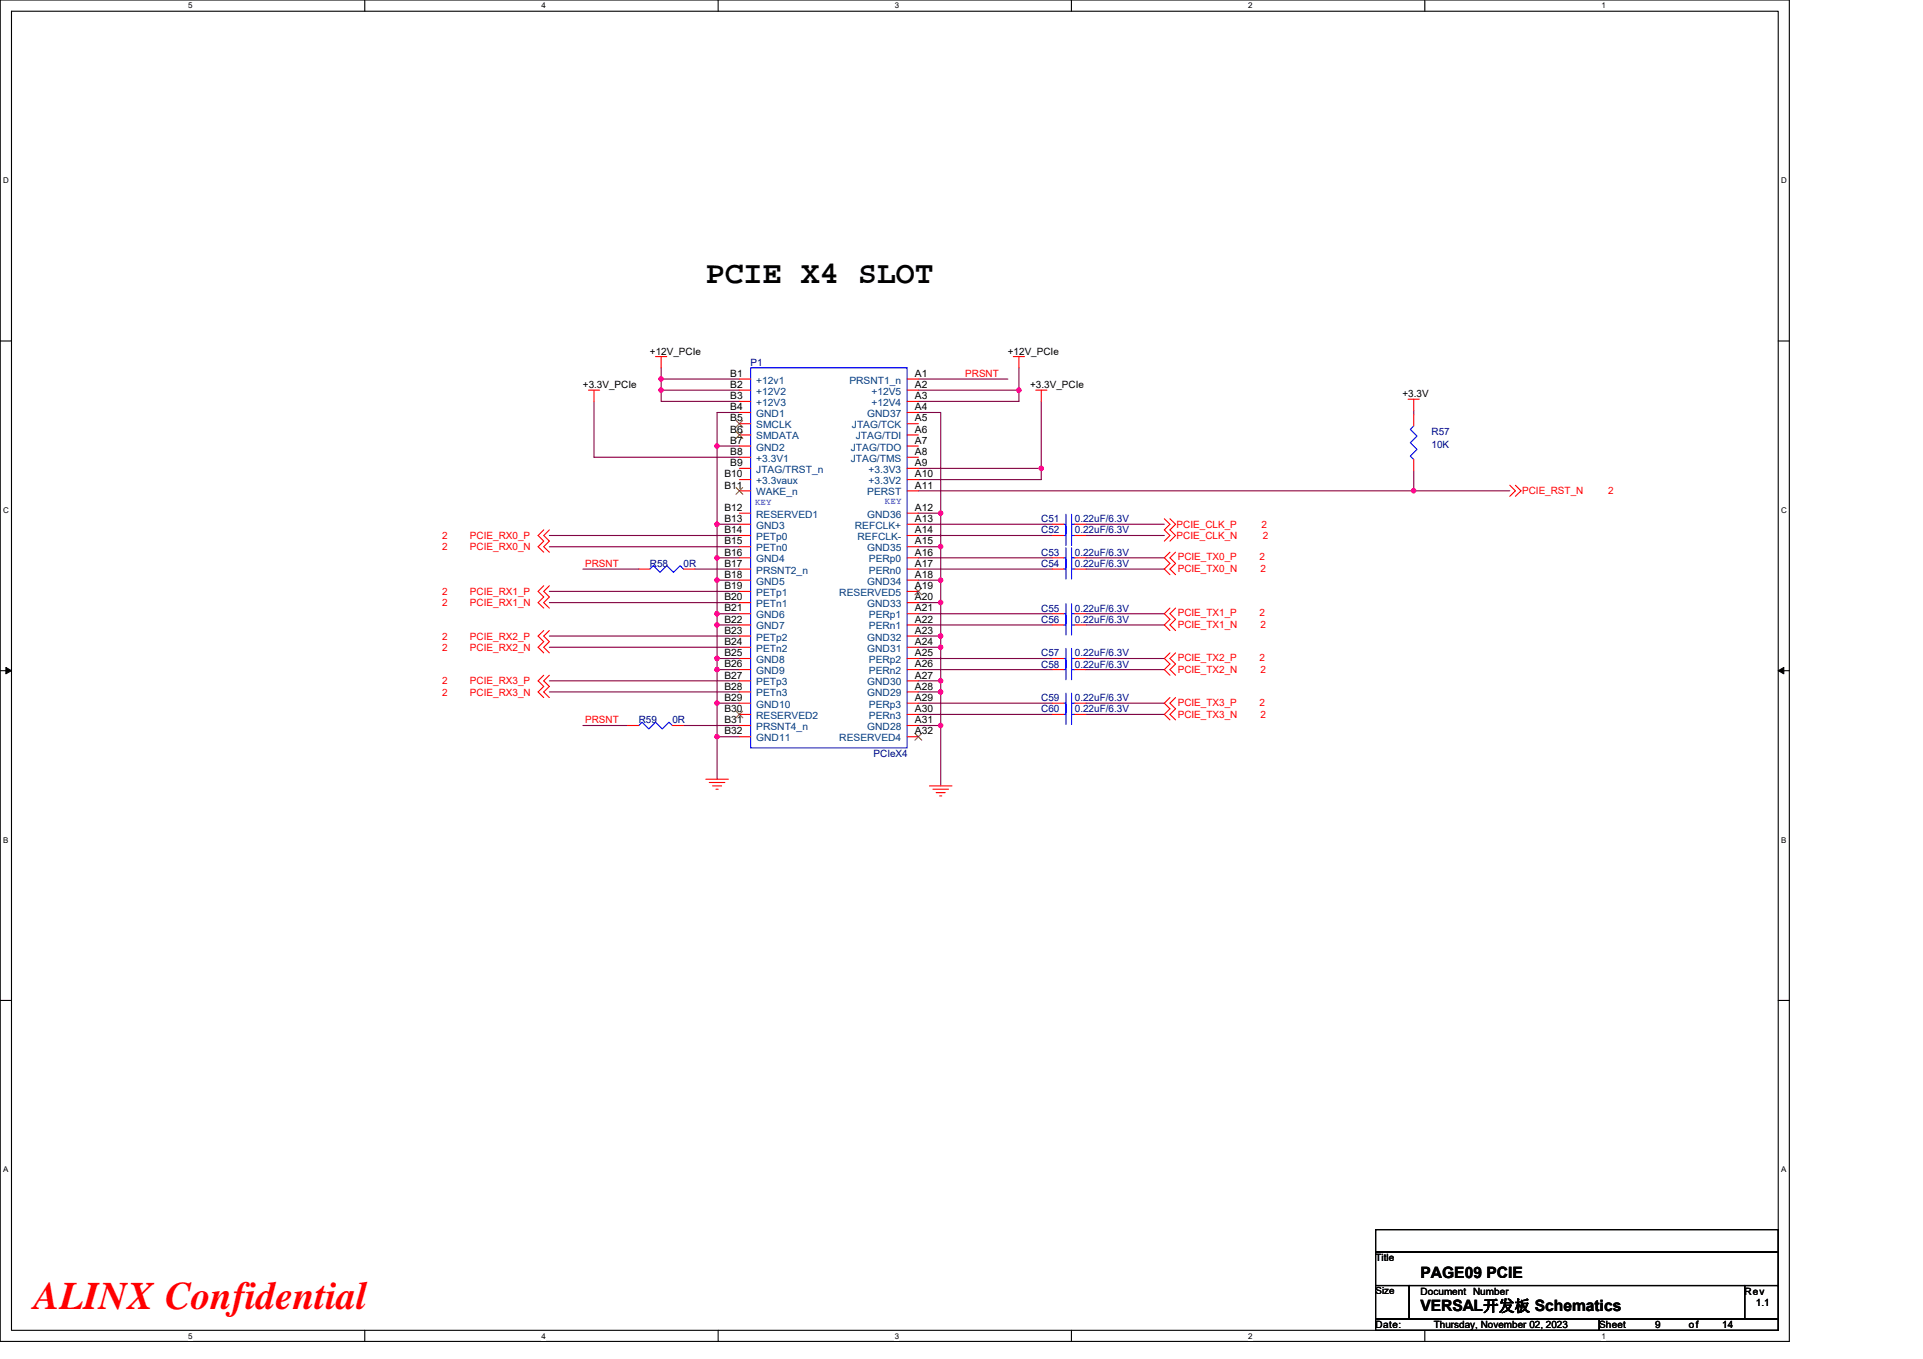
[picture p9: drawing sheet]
<svg xmlns="http://www.w3.org/2000/svg" width="297mm" height="210mm" viewBox="0 0 297 210" stroke-linecap="round" stroke-linejoin="round" font-family="sans-serif">
<path d="M0 0h276.4v207.3h-276.4zM1.8 1.7h272.9v203.8h-272.9z" fill="none" stroke="#000" stroke-width=".17"/>
<g fill="#fff">
<path d="M29.1 .2h.6v1.4h-.6z"/>
<path d="M29.1 205.7h.6v1.4h-.6z"/>
</g>
<path d="M56.3 0v1.7M56.3 205.5v1.8" fill="none" stroke="#000" stroke-width=".17"/>
<g fill="#fff">
<path d="M83.6 .2h.7v1.4h-.7z"/>
<path d="M83.6 205.7h.7v1.4h-.7z"/>
</g>
<path d="M110.9 0v1.7M110.9 205.5v1.8" fill="none" stroke="#000" stroke-width=".17"/>
<g fill="#fff">
<path d="M138.2 .2h.7v1.4h-.7z"/>
<path d="M138.2 205.7h.7v1.4h-.7z"/>
</g>
<path d="M165.5 0v1.7M165.5 205.5v1.8" fill="none" stroke="#000" stroke-width=".17"/>
<g fill="#fff">
<path d="M192.8 .2h.6v1.4h-.6z"/>
<path d="M192.8 205.7h.6v1.4h-.6z"/>
</g>
<path d="M220.1 0v1.7M220.1 205.5v1.8" fill="none" stroke="#000" stroke-width=".17"/>
<g fill="#fff">
<path d="M247.4 .2h.6v1.4h-.6z"/>
<path d="M247.4 205.7h.6v1.4h-.6z"/>
<path d="M.5 27.2h.8v1.4h-.8z"/>
<path d="M275.1 27.2h.9v1.4h-.9z"/>
<path d="M.5 78.1h.8v1.4h-.8z"/>
<path d="M275.1 78.1h.9v1.4h-.9z"/>
</g>
<path d="M0 52.7h1.8M274.7 52.7h1.7" fill="none" stroke="#000" stroke-width=".17"/>
<g fill="#fff">
<path d="M.5 129.1h.8v1.4h-.8z"/>
<path d="M275.1 129.1h.8v1.4h-.8z"/>
</g>
<path d="M0 103.6h1.8M274.7 103.6h1.7" fill="none" stroke="#000" stroke-width=".17"/>
<path d="M.9 103.1l.9 .5-.9 .5zM274.7 103.6l.8-.5v1z" fill="#000" stroke="#000" stroke-width=".15"/>
<g fill="#fff">
<path d="M.5 180h.8v1.4h-.8z"/>
<path d="M275.1 180h.8v1.4h-.8z"/>
</g>
<path d="M0 154.6h1.8M274.7 154.6h1.7M212.5 190h62.2v3.5h-62.2zM212.5 193.5h62.2v5.1h-62.2zM212.5 198.6h5.2v5.2h-5.2zM217.7 198.6h51.8v5.2h-51.8zM269.5 198.6h5.2v5.2h-5.2zM212.5 203.8h34.5v1.7h-34.5zM247 203.8h27.7v1.7h-27.7z" fill="none" stroke="#000" stroke-width=".17"/>
<g fill="none" stroke="#800040" stroke-width=".17">
<path d="M102.1 56.8v1.8M102.1 58.6v1.7M102.1 58.6h12.1M141.9 58.6h13.8M157.4 56.8v3.5M91.8 62v8.7h22.4M102.1 60.3h12.1M102.1 60.3v1.7h12.1M110.8 68.9h3.4M110.8 68.9v12.1M114.2 63.7h-3.4v5.2M141.9 79.3h3.4"/>
<path d="M141.9 63.7h3.4v15.6M141.9 75.8h76.5M141.9 60.3h15.5M141.9 72.4h18.9M145.3 79.3v5.2M157.4 60.3v1.7h-15.5M160.8 72.4v1.7h-18.9M160.8 62v10.4M218.4 75.8h14.8M218.4 72.7v3.1M218.4 63.4v.7M84.9 91.4h29.3"/>
<path d="M84.9 93.1h29.3M84.9 98.3h29.3M84.9 82.7h29.3M84.9 84.5h29.3M90 87.9h8.7M107.3 87.9h6.9M110.8 81h3.4M110.8 86.2h3.4M110.8 89.6h3.4M110.8 94.8h3.4M110.8 96.6h3.4M110.8 81v5.2"/>
<path d="M110.8 86.2v3.4M110.8 89.6v5.2M110.8 94.8v1.8M110.8 96.6v5.1M141.9 84.5h3.4M141.9 89.6h3.4M141.9 93.1h3.4M141.9 98.3h3.4M141.9 87.9h20.7M141.9 86.2h20.7M141.9 96.6h20.7M141.9 94.8h20.7"/>
<path d="M141.9 82.7h20.7M141.9 81h20.7M145.3 84.5v5.1M145.3 89.6v3.5M145.3 93.1v5.2M145.3 98.3v1.7M167.8 81h12M167.8 82.7h12M167.8 87.9h12M167.8 86.2h12M167.8 94.8h12M167.8 96.6h12"/>
<path d="M84.9 100h29.3M84.9 105.2h29.3M84.9 106.9h29.3M90 112.1h6.9M105.6 112.1h8.6M110.8 101.7h3.4M110.8 103.5h3.4M110.8 108.6h3.4M110.8 113.8h3.4M110.8 113.8v6.6M110.8 101.7v1.8M110.8 103.5v5.1"/>
<path d="M110.8 108.6v5.2M141.9 100h3.4M141.9 105.2h3.4M141.9 106.9h3.4M141.9 112.1h3.4M141.9 103.5h20.7M141.9 101.7h20.7M141.9 110.4h20.7M141.9 108.6h20.7M145.3 100v5.2M145.3 105.2v1.7M145.3 106.9v5.2"/>
<path d="M145.3 112.1v9.3M167.8 103.5h12M167.8 101.7h12M167.8 110.4h12M167.8 108.6h12"/>
</g>
<g fill="#f0f" stroke="#f0f" stroke-width=".17">
<circle cx="145.3" cy="84.5" r=".34"/>
<circle cx="145.3" cy="79.3" r=".33"/>
<circle cx="145.3" cy="89.6" r=".34"/>
<circle cx="145.3" cy="93.1" r=".34"/>
<circle cx="145.3" cy="98.3" r=".34"/>
<circle cx="145.3" cy="100" r=".33"/>
<circle cx="145.3" cy="106.9" r=".34"/>
<circle cx="145.3" cy="105.2" r=".33"/>
<circle cx="145.3" cy="112.1" r=".34"/>
<circle cx="102.1" cy="58.5" r=".34"/>
<circle cx="102.1" cy="60.3" r=".34"/>
<circle cx="110.7" cy="113.8" r=".33"/>
<circle cx="157.4" cy="60.3" r=".34"/>
<circle cx="110.7" cy="81" r=".34"/>
<circle cx="110.7" cy="68.9" r=".34"/>
<circle cx="110.7" cy="86.2" r=".34"/>
<circle cx="110.7" cy="89.6" r=".34"/>
<circle cx="110.7" cy="94.8" r=".34"/>
<circle cx="110.7" cy="101.7" r=".34"/>
<circle cx="110.7" cy="96.6" r=".33"/>
<circle cx="110.7" cy="108.6" r=".33"/>
<circle cx="110.7" cy="103.5" r=".34"/>
<circle cx="160.8" cy="72.4" r=".34"/>
<circle cx="218.4" cy="75.8" r=".34"/>
</g>
<g fill="none" stroke="#f00" stroke-width=".17">
<path d="M101.3 55.1h1.7M102.1 55.1v1.7M114.2 58.6h1.7M140.1 58.6h1.8M156.5 55.1h1.8M157.4 55.1v1.7M90.9 60.3h1.7M91.8 60.3v1.7M114.2 60.3h1.7M114.2 62h1.7M114.2 63.7h1.7M114.2 65.5h1.7"/>
<path d="M114.2 67.2h1.7M114.2 68.9h1.7M114.2 70.7h1.7M114.2 72.4h1.7M114.2 74.1h1.7M114.2 75.8h1.7M114.2 79.3h1.7M140.1 60.3h1.8M140.1 62h1.8M140.1 63.7h1.8M140.1 65.5h1.8M140.1 67.2h1.8"/>
<path d="M140.1 68.9h1.8M140.1 70.7h1.8M140.1 72.4h1.8M140.1 74.1h1.8M140.1 75.8h1.8M140.1 79.3h1.8M160 60.3h1.7M160.8 60.3v1.7M217.5 61.7h1.7M218.4 61.7v1.7M218.4 71v1.7M218.4 64.1v1.7"/>
<path d="M233.2 75l.9 .8-.9 .9M234.1 75l.8 .8-.8 .9M84 81.9l-.9 .8 .9 .9-.9 .9 .9 .8M84 90.5l-.9 .9 .9 .8-.9 .9 .9 .9M84 97.4l-.9 .9 .9 .8-.9 .9 .9 .9M84.9 81.9l-.9 .8 .9 .9-.9 .9 .9 .8M84.9 90.5l-.9 .9 .9 .8-.9 .9 .9 .9M84.9 97.4l-.9 .9 .9 .8-.9 .9 .9 .9M98.7 87.9h1.7M105.6 87.9h1.7M114.2 81h1.7M114.2 82.7h1.7"/>
<path d="M114.2 84.5h1.7M114.2 86.2h1.7M114.2 87.9h1.7M114.2 89.6h1.7M114.2 91.4h1.7M114.2 93.1h1.7M114.2 94.8h1.7M114.2 96.6h1.7M114.2 98.3h1.7M140.1 81h1.8M140.1 82.7h1.8M140.1 84.5h1.8"/>
<path d="M140.1 86.2h1.8M140.1 87.9h1.8M140.1 89.6h1.8M140.1 91.4h1.8M140.1 93.1h1.8M140.1 94.8h1.8M140.1 96.6h1.8M140.1 98.3h1.8M162.6 87.9h1.7M162.6 81h1.7M162.6 82.7h1.7M162.6 96.6h1.7"/>
<path d="M162.6 94.8h1.7M162.6 86.2h1.7M166 87.9h1.8M166 81h1.8M166 82.7h1.8M166 96.6h1.8M166 94.8h1.8M166 86.2h1.8M179.8 80.2l.9 .8-.9 .9 .9 .8-.9 .9M180.7 80.2l.9 .8-.9 .9 .9 .8-.9 .9M180.7 85.3l-.9 .9 .9 .9-.9 .8 .9 .9M180.7 94l-.9 .8 .9 .9-.9 .9 .9 .8"/>
<path d="M181.6 85.3l-.9 .9 .9 .9-.9 .8 .9 .9M181.6 94l-.9 .8 .9 .9-.9 .9 .9 .8M84 104.3l-.9 .9 .9 .9-.9 .8 .9 .9M84.9 104.3l-.9 .9 .9 .9-.9 .8 .9 .9M96.9 112.1h1.8M103.9 112.1h1.7M114.2 100h1.7M114.2 101.7h1.7M114.2 103.5h1.7M114.2 105.2h1.7M114.2 106.9h1.7M114.2 108.6h1.7"/>
<path d="M114.2 110.4h1.7M114.2 112.1h1.7M114.2 113.8h1.7M140.1 100h1.8M140.1 101.7h1.8M140.1 103.5h1.8M140.1 105.2h1.8M140.1 106.9h1.8M140.1 108.6h1.8M140.1 110.4h1.8M140.1 112.1h1.8M140.1 113.8h1.8"/>
<path d="M162.6 108.6h1.7M162.6 103.5h1.7M162.6 101.7h1.7M162.6 110.4h1.7M166 108.6h1.8M166 103.5h1.8M166 101.7h1.8M166 110.4h1.8M180.7 100.9l-.9 .8 .9 .9-.9 .9 .9 .8M180.7 107.8l-.9 .8 .9 .9-.9 .9 .9 .8M181.6 100.9l-.9 .8 .9 .9-.9 .9 .9 .8M181.6 107.8l-.9 .8 .9 .9-.9 .9 .9 .8"/>
<path d="M109 120.4h3.5M109.6 120.9h2.4M110.1 121.4h1.4M110.6 121.9h.3M143.6 121.4h3.4M144.1 121.9h2.4M144.6 122.5h1.4M145.1 123h.4"/>
</g>
<g fill="none" stroke="#00f" stroke-width=".17">
<path d="M115.9 56.8h24.2v58.7h-24.2zM164.7 79.5v3.1M165.5 79.5v3.1M218.4 65.8l-.6 .5 1.1 1.1-1.1 1 1.1 1-1.1 1.1 .6 .5M100.4 87.9l.5-.5 1.1 1 1-1 1 1 1.1-1 .5 .5M164.3 87.9h.4M164.3 81h.4M164.3 82.7h.4M164.3 96.6h.4M164.3 94.8h.4M164.3 86.2h.4M164.7 86.4v3.1"/>
<path d="M164.7 81.2v3.1M164.7 95v3.1M164.7 93.3v3.1M164.7 84.6v3.2M165.5 86.4v3.1M165.5 81.2v3.1M165.5 95v3.1M165.5 93.3v3.1M165.5 84.6v3.2M165.5 87.9h.5M165.5 81h.5M165.5 82.7h.5"/>
<path d="M165.5 96.6h.5M165.5 94.8h.5M165.5 86.2h.5M98.7 112.1l.5-.5 1 1 1.1-1 1 1 1-1 .6 .5M164.3 108.6h.4M164.3 103.5h.4M164.3 101.7h.4M164.3 110.4h.4M164.7 107.1v3.1M164.7 101.9v3.1M164.7 100.2v3.1M164.7 108.8v3.1"/>
<path d="M165.5 107.1v3.1M165.5 101.9v3.1M165.5 100.2v3.1M165.5 108.8v3.1M165.5 108.6h.5M165.5 103.5h.5M165.5 101.7h.5M165.5 110.4h.5"/>
</g>
<path d="M113.7 65l1 1M113.7 66.7l1 1M113.7 75.3l1 1.1M114.7 65l-1 1M114.7 66.7l-1 1M114.7 75.3l-1 1.1M141.3 90.9l1.1 1M142.4 90.9l-1.1 1M113.7 109.9l1 1M114.7 109.9l-1 1M141.3 113.3l1.1 1.1M142.4 113.3l-1.1 1.1" fill="none" stroke="#804000" stroke-width=".15"/>
<text font-size="6" fill="#f00" x="5.2" y="202.3">ALINX Confidential</text>
<text font-size="4.9" x="109" y="43.7">PCIE X4 SLOT</text>
<g font-size="2.4">
<text x="219.4" y="197.4">PAGE09 PCIE</text>
<text x="219.4" y="202.6">VERSAL开发板 Schematics</text>
</g>
<g font-size="1.5">
<text x="90" y="60">+3.3V_PCIe</text>
<text x="100.4" y="54.8">+12V_PCIe</text>
<text x="112.8" y="58.2">B1</text>
<text x="112.8" y="59.9">B2</text>
<text x="141.3" y="59.9">A2</text>
<text x="141.3" y="58.2">A1</text>
<text x="155.7" y="54.8">+12V_PCIe</text>
<text x="159.1" y="60">+3.3V_PCIe</text>
<text x="112.8" y="61.7">B3</text>
<text x="112.8" y="63.4">B4</text>
<text x="112.8" y="65.1">B5</text>
<text x="141.3" y="61.7">A3</text>
<text x="141.3" y="63.4">A4</text>
<text x="141.3" y="65.1">A5</text>
<text x="216.6" y="61.3">+3.3V</text>
<text x="112.8" y="66.8">B6</text>
<text x="112.8" y="68.6">B7</text>
<text x="112.8" y="70.3">B8</text>
<text x="141.3" y="68.6">A7</text>
<text x="141.3" y="70.3">A8</text>
<text x="141.3" y="66.8">A6</text>
<text x="111.9" y="73.7">B10</text>
<text x="111.9" y="75.5">B11</text>
<text x="112.8" y="72">B9</text>
<text x="141.3" y="72">A9</text>
<text x="141.3" y="73.7">A10</text>
<text x="141.3" y="75.5">A11</text>
<text x="111.9" y="78.9">B12</text>
<text x="111.9" y="80.6">B13</text>
<text x="111.9" y="82.4">B14</text>
<text x="141.3" y="78.9">A12</text>
<text x="141.3" y="80.6">A13</text>
<text x="141.3" y="82.4">A14</text>
<text x="111.9" y="84.1">B15</text>
<text x="111.9" y="85.8">B16</text>
<text x="111.9" y="87.6">B17</text>
<text x="111.9" y="89.3">B18</text>
<text x="141.3" y="84.1">A15</text>
<text x="141.3" y="89.3">A18</text>
<text x="141.3" y="85.8">A16</text>
<text x="141.3" y="87.6">A17</text>
<text x="111.9" y="91">B19</text>
<text x="111.9" y="92.8">B20</text>
<text x="111.9" y="94.5">B21</text>
<text x="141.3" y="92.8">A20</text>
<text x="141.3" y="91">A19</text>
<text x="141.3" y="94.5">A21</text>
<text x="111.9" y="96.2">B22</text>
<text x="111.9" y="97.9">B23</text>
<text x="111.9" y="99.7">B24</text>
<text x="111.9" y="101.4">B25</text>
<text x="141.3" y="97.9">A23</text>
<text x="141.3" y="99.7">A24</text>
<text x="141.3" y="96.2">A22</text>
<text x="141.3" y="101.4">A25</text>
<text x="111.9" y="103.1">B26</text>
<text x="111.9" y="104.8">B27</text>
<text x="111.9" y="106.6">B28</text>
<text x="141.3" y="104.8">A27</text>
<text x="141.3" y="106.6">A28</text>
<text x="141.3" y="103.1">A26</text>
<text x="111.9" y="108.3">B29</text>
<text x="111.9" y="110">B30</text>
<text x="111.9" y="111.7">B31</text>
<text x="111.9" y="113.5">B32</text>
<text x="141.3" y="111.7">A31</text>
<text x="141.3" y="113.5">A32</text>
<text x="141.3" y="108.3">A29</text>
<text x="141.3" y="110">A30</text>
<text x="212.5" y="194.9">Title</text>
<text x="212.5" y="200">Size</text>
<text x="219.4" y="200">Document Number</text>
<text x="269.5" y="200">Rev</text>
<text x="271.2" y="201.8">1.1</text>
<text x="212.5" y="205.2">Date:</text>
<text x="221.5" y="205.2">Thursday, November 02, 2023</text>
<text x="247" y="205.2">Sheet</text>
<text x="255.7" y="205.2">9</text>
<text x="260.9" y="205.2">of</text>
<text x="266" y="205.2">14</text>
</g>
<g font-size="1.5" fill="#000080">
<text x="115.9" y="56.5">P1</text>
<text x="221.1" y="67.2">R57</text>
<text x="221.1" y="69.3">10K</text>
<text x="160.8" y="80.7">C51</text>
<text x="160.8" y="82.4">C52</text>
<text x="166" y="80.7">0.22uF/6.3V</text>
<text x="166" y="82.4">0.22uF/6.3V</text>
<text x="100.4" y="87.6">R58</text>
<text x="105.6" y="87.6">0R</text>
<text x="160.8" y="87.6">C54</text>
<text x="160.8" y="85.9">C53</text>
<text x="166" y="87.6">0.22uF/6.3V</text>
<text x="166" y="85.9">0.22uF/6.3V</text>
<text x="160.8" y="94.5">C55</text>
<text x="166" y="94.5">0.22uF/6.3V</text>
<text x="160.8" y="101.4">C57</text>
<text x="160.8" y="96.2">C56</text>
<text x="166" y="101.4">0.22uF/6.3V</text>
<text x="166" y="96.2">0.22uF/6.3V</text>
<text x="160.8" y="103.1">C58</text>
<text x="166" y="103.1">0.22uF/6.3V</text>
<text x="98.7" y="111.8">R59</text>
<text x="103.9" y="111.8">0R</text>
<text x="160.8" y="108.3">C59</text>
<text x="160.8" y="110">C60</text>
<text x="166" y="108.3">0.22uF/6.3V</text>
<text x="166" y="110">0.22uF/6.3V</text>
<text x="134.9" y="116.9">PCIeX4</text>
</g>
<g font-size="1.5" fill="#004080">
<text x="116.8" y="59.3">+12v1</text>
<text x="131.2" y="59.3">PRSNT1_n</text>
<text x="116.8" y="61">+12V2</text>
<text x="116.8" y="62.7">+12V3</text>
<text x="116.8" y="64.4">GND1</text>
<text x="134" y="64.4">GND37</text>
<text x="134.6" y="61">+12V5</text>
<text x="134.6" y="62.7">+12V4</text>
<text x="116.8" y="66.2">SMCLK</text>
<text x="116.8" y="67.9">SMDATA</text>
<text x="116.8" y="69.6">GND2</text>
<text x="116.8" y="71.4">+3.3V1</text>
<text x="131.4" y="69.6">JTAG/TDO</text>
<text x="131.4" y="71.4">JTAG/TMS</text>
<text x="131.6" y="66.2">JTAG/TCK</text>
<text x="132.2" y="67.9">JTAG/TDI</text>
<text x="116.8" y="73.1">JTAG/TRST_n</text>
<text x="116.8" y="74.8">+3.3vaux</text>
<text x="116.8" y="76.5">WAKE_n</text>
<text x="134" y="76.5">PERST</text>
<text x="134.2" y="73.1">+3.3V3</text>
<text x="134.2" y="74.8">+3.3V2</text>
<text x="116.8" y="80">RESERVED1</text>
<text x="116.8" y="81.7">GND3</text>
<text x="116.8" y="83.4">PETp0</text>
<text x="132.1" y="81.7">REFCLK+</text>
<text x="132.5" y="83.4">REFCLK-</text>
<text x="134" y="80">GND36</text>
<text x="116.8" y="85.2">PETn0</text>
<text x="116.8" y="86.9">GND4</text>
<text x="116.8" y="88.6">PRSNT2_n</text>
<text x="134" y="85.2">GND35</text>
<text x="134.2" y="86.9">PERp0</text>
<text x="134.2" y="88.6">PERn0</text>
<text x="116.8" y="90.3">GND5</text>
<text x="116.8" y="92.1">PETp1</text>
<text x="116.8" y="93.8">PETn1</text>
<text x="116.8" y="95.5">GND6</text>
<text x="129.6" y="92.1">RESERVED5</text>
<text x="134" y="90.3">GND34</text>
<text x="134" y="93.8">GND33</text>
<text x="134.2" y="95.5">PERp1</text>
<text x="116.8" y="97.3">GND7</text>
<text x="116.8" y="99">PETp2</text>
<text x="116.8" y="100.7">PETn2</text>
<text x="134" y="99">GND32</text>
<text x="134" y="100.7">GND31</text>
<text x="134.2" y="97.3">PERn1</text>
<text x="116.8" y="102.4">GND8</text>
<text x="116.8" y="104.2">GND9</text>
<text x="116.8" y="105.9">PETp3</text>
<text x="116.8" y="107.6">PETn3</text>
<text x="134" y="105.9">GND30</text>
<text x="134" y="107.6">GND29</text>
<text x="134.2" y="102.4">PERp2</text>
<text x="134.2" y="104.2">PERn2</text>
<text x="116.8" y="109.3">GND10</text>
<text x="116.8" y="111.1">RESERVED2</text>
<text x="116.8" y="112.8">PRSNT4_n</text>
<text x="134" y="112.8">GND28</text>
<text x="134.2" y="109.3">PERp3</text>
<text x="134.2" y="111.1">PERn3</text>
<text x="116.8" y="114.5">GND11</text>
<text x="129.6" y="114.5">RESERVED4</text>
</g>
<g font-size="1.5" fill="#f00">
<text x="149.1" y="58.2">PRSNT</text>
<text x="235.1" y="76.4">PCIE_RST_N</text>
<text x="248.4" y="76.4">2</text>
<text x="68.3" y="83.3">2</text>
<text x="72.6" y="83.3">PCIE_RX0_P</text>
<text x="181.8" y="81.6">PCIE_CLK_P</text>
<text x="181.8" y="83.3">PCIE_CLK_N</text>
<text x="194.9" y="81.6">2</text>
<text x="195" y="83.3">2</text>
<text x="68.3" y="85">2</text>
<text x="72.6" y="85">PCIE_RX0_N</text>
<text x="90.4" y="87.6">PRSNT</text>
<text x="181.9" y="86.6">PCIE_TX0_P</text>
<text x="181.9" y="88.5">PCIE_TX0_N</text>
<text x="194.5" y="86.6">2</text>
<text x="194.7" y="88.5">2</text>
<text x="68.3" y="91.9">2</text>
<text x="68.3" y="93.6">2</text>
<text x="72.6" y="91.9">PCIE_RX1_P</text>
<text x="72.6" y="93.6">PCIE_RX1_N</text>
<text x="181.9" y="95.2">PCIE_TX1_P</text>
<text x="194.5" y="95.2">2</text>
<text x="68.3" y="98.8">2</text>
<text x="68.3" y="100.5">2</text>
<text x="72.6" y="98.8">PCIE_RX2_P</text>
<text x="72.6" y="100.5">PCIE_RX2_N</text>
<text x="181.9" y="97.1">PCIE_TX1_N</text>
<text x="194.7" y="97.1">2</text>
<text x="68.3" y="105.7">2</text>
<text x="68.3" y="107.5">2</text>
<text x="72.6" y="105.7">PCIE_RX3_P</text>
<text x="72.6" y="107.5">PCIE_RX3_N</text>
<text x="181.9" y="102.1">PCIE_TX2_P</text>
<text x="181.9" y="104">PCIE_TX2_N</text>
<text x="194.5" y="102.1">2</text>
<text x="194.7" y="104">2</text>
<text x="90.4" y="111.8">PRSNT</text>
<text x="181.9" y="109">PCIE_TX3_P</text>
<text x="181.9" y="110.9">PCIE_TX3_N</text>
<text x="194.5" y="109">2</text>
<text x="194.7" y="110.9">2</text>
</g>
<g font-size="1.4" fill="#00f">
<text x="116.6" y="78">KEY</text>
<text x="136.7" y="77.8">KEY</text>
</g>
<g font-size="1.2">
<text x="29.1" y="1.3">5</text>
<text x="83.6" y="1.3">4</text>
<text x="138.2" y="1.3">3</text>
<text x="192.8" y="1.3">2</text>
<text x="247.4" y="1.3">1</text>
<text x=".5" y="28.3">D</text>
<text x="275.1" y="28.3">D</text>
<text x=".5" y="79.2">C</text>
<text x="275.1" y="79.2">C</text>
<text x=".5" y="130.2">B</text>
<text x="275.1" y="130.2">B</text>
<text x=".5" y="181.1">A</text>
<text x="275.1" y="181.1">A</text>
<text x="29.1" y="206.8">5</text>
<text x="83.6" y="206.8">4</text>
<text x="138.2" y="206.8">3</text>
<text x="192.8" y="206.8">2</text>
<text x="247.4" y="206.8">1</text>
</g>
</svg>
